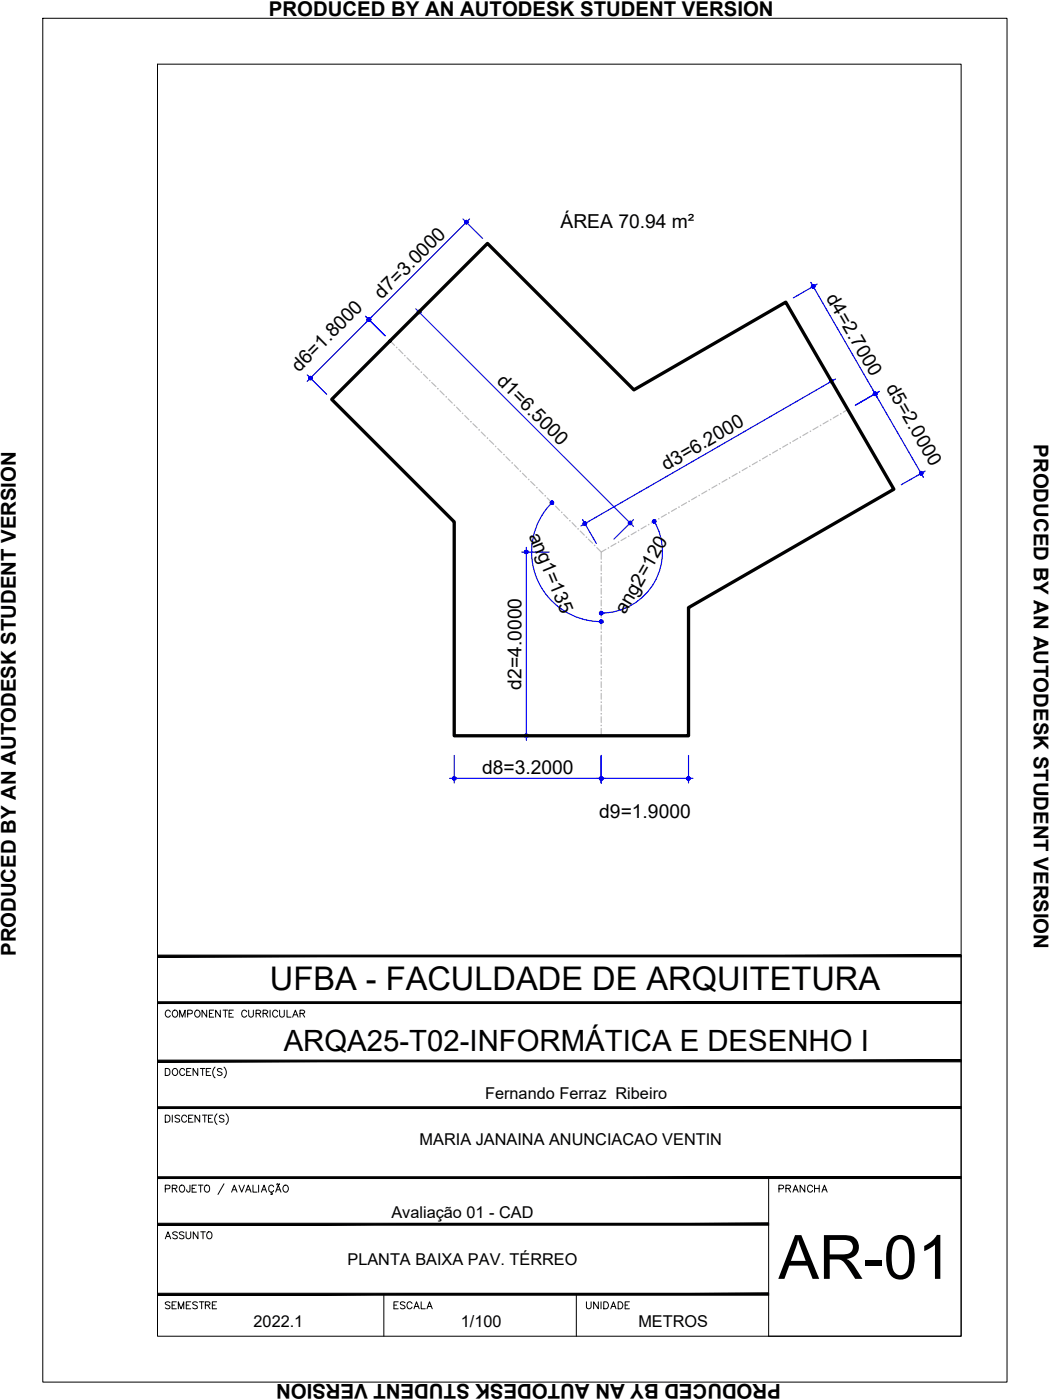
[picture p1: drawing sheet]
<svg xmlns="http://www.w3.org/2000/svg" width="229mm" height="305mm" viewBox="0 0 229 305" stroke-linecap="round" stroke-linejoin="round" font-family="sans-serif">
<!-- layer: ARQ_EIXO CINZA 04 -->
<g fill="none" stroke="#bababa" stroke-width=".25">
<path d="M84.9 74.2l1 1M86.8 76.1l.9 .9M88.6 77.9l.9 .9M90.4 79.7l.9 .9M92.2 81.5l.9 .9M94 83.3l.9 .9M95.8 85.1l.9 .9M97.6 86.9l.9 .9M99.4 88.6l.9 1M101.2 90.5l.9 .9M103 92.2l.9 .9M104.8 94.1l.9 .9"/>
<path d="M106.6 95.8l.9 .9M108.4 97.7l.9 .9M110.2 99.4l.8 .9M167.1 99.3l-1.1 .6M169.3 98l-1.1 .6M171.5 96.7l-1.1 .7M173.7 95.5l-1.1 .6M175.9 94.2l-1.1 .6M178.1 92.9l-1.1 .7M180.3 91.7l-1.1 .6M182.5 90.4l-1.1 .6M184.6 89.2l-1 .5"/>
<path d="M112 101.2l.9 1M113.7 103l.9 .9M115.5 104.8l1 .9M117.3 106.6l.9 .9M119.1 108.4l.9 .9M120.9 110.2l.9 .9M122.7 112l.9 .9M124.5 113.8l.9 .9M126.3 115.6l.9 .9M128.1 117.4l.9 .9M129.9 119.2l1 1M131.9 119.6l-1 .6v1.6"/>
<path d="M134.1 118.3l-1.1 .7M136.3 117.1l-1.1 .6M138.5 115.8l-1.1 .6M140.7 114.5l-1.1 .6M142.9 113.2l-1.1 .7M145.1 112l-1.1 .6M147.3 110.7l-1.1 .6M149.5 109.4l-1.1 .7M151.7 108.2l-1.1 .6M153.9 106.9l-1.1 .6M156.1 105.6l-1.1 .7M158.3 104.4l-1.1 .6"/>
<path d="M160.5 103.1l-1.1 .6M162.7 101.8l-1.1 .6M164.9 100.5l-1.1 .7M130.9 123v1.3M130.9 125.6v1.2M130.9 128.1v1.3M130.9 130.6v1.3M130.9 133.2v1.3M130.9 135.7v1.3M130.9 138.3v1.2M130.9 140.8v1.3M130.9 143.3v1.3"/>
<path d="M130.9 145.9v1.3M130.9 148.4v1.3M130.9 151v1.2M130.9 153.5v1.3M130.9 156v1.3M130.9 158.6v1.6"/>
</g>
<g fill="#bababa" stroke="#bababa" stroke-width=".22">
<path d="M141.2 114.2h.1z"/>
<path d="M149.9 109.1h.2z"/>
<path d="M152.1 107.9h.2z"/>
<path d="M154.3 106.6h.2z"/>
<path d="M161 102.7v.2z"/>
<path d="M165.4 100.2h.1z"/>
<path d="M167.6 99h.1z"/>
<path d="M169.8 97.7h.1z"/>
<path d="M172 96.4v.1z"/>
<path d="M176.4 93.8v.2z"/>
<path d="M178.6 92.6h.1z"/>
<path d="M183 90.1h.1z"/>
<path d="M124 113.4h.2z"/>
<path d="M122.2 111.5h.2z"/>
<path d="M116.8 106.2h.2z"/>
<path d="M115 104.4h.2z"/>
<path d="M102.4 91.8h.2z"/>
<path d="M100.6 90h.2z"/>
<path d="M98.8 88.2h.2z"/>
<path d="M95.2 84.6h.2z"/>
<path d="M93.5 82.8h.1z"/>
<path d="M88.1 77.4h.1z"/>
<path d="M86.3 75.6h.1z"/>
<circle cx="130.9" cy="157.9" r=".07"/>
<circle cx="130.9" cy="155.4" r=".07"/>
<circle cx="130.9" cy="152.9" r=".07"/>
<circle cx="130.9" cy="150.3" r=".07"/>
<circle cx="130.9" cy="147.8" r=".07"/>
<circle cx="130.9" cy="145.2" r=".07"/>
<circle cx="130.9" cy="142.7" r=".07"/>
<circle cx="130.9" cy="140.2" r=".07"/>
<circle cx="130.9" cy="137.6" r=".07"/>
<circle cx="130.9" cy="135.1" r=".07"/>
<circle cx="130.9" cy="132.5" r=".07"/>
<circle cx="130.9" cy="130" r=".07"/>
<circle cx="130.9" cy="127.5" r=".07"/>
<circle cx="130.9" cy="124.9" r=".07"/>
<circle cx="130.9" cy="122.4" r=".07"/>
<circle cx="132.5" cy="119.3" r=".07"/>
<circle cx="134.7" cy="118" r=".07"/>
<circle cx="136.9" cy="116.7" r=".07"/>
<circle cx="139" cy="115.5" r=".07"/>
<circle cx="143.4" cy="112.9" r=".07"/>
<circle cx="145.6" cy="111.7" r=".07"/>
<circle cx="147.8" cy="110.4" r=".07"/>
<circle cx="156.6" cy="105.3" r=".07"/>
<circle cx="158.8" cy="104" r=".07"/>
<circle cx="163.2" cy="101.5" r=".07"/>
<circle cx="174.3" cy="95.2" r=".07"/>
<circle cx="180.9" cy="91.3" r=".07"/>
<circle cx="129.5" cy="118.7" r=".07"/>
<circle cx="127.7" cy="117" r=".07"/>
<circle cx="125.9" cy="115.1" r=".07"/>
<circle cx="120.5" cy="109.8" r=".07"/>
<circle cx="118.7" cy="107.9" r=".07"/>
<circle cx="113.3" cy="102.6" r=".07"/>
<circle cx="111.5" cy="100.8" r=".07"/>
<circle cx="109.7" cy="99" r=".07"/>
<circle cx="107.9" cy="97.2" r=".07"/>
<circle cx="106.1" cy="95.4" r=".07"/>
<circle cx="104.3" cy="93.6" r=".07"/>
<circle cx="97.2" cy="86.4" r=".07"/>
<circle cx="91.7" cy="81" r=".07"/>
<circle cx="90" cy="79.2" r=".07"/>
</g>
<!-- layer: COTA AZUL -->
<g fill="none" stroke="#00f" stroke-width=".25">
<path d="M100.8 47.7l4.3 4.2M102.2 47.7l-22.6 22.6M79.6 68.9l4.3 4.2M81 68.9l-14.1 14.1M90.5 67.2l47.4 47.4M91.9 67.2l-4.2 4.3M176.5 61.5l14.6 25.1M177.9 61.8l-5.2 3.1M66.9 81.6l4.2 4.3M180.5 82.1l3 5.2M181.9 82.5l-55.5 32M190 84.9l11 19"/>
<path d="M191.4 85.2l-5.2 3M114.6 119.2v42M120.2 109.4a15.2 15.2 0 0 0-3.3 16.6 15.2 15.2 0 0 0 14 9.3M126.8 113.1l3 5.2M137.9 113.2l-4.3 4.2M142.4 113.5a13.3 13.3 0 0 1-11.5 20M201.4 102.6l-5.2 2.9M113.6 120.2h6M97.9 169.5h53M98.9 164.5v6M113.6 160.2h6M130.9 164.5v6"/>
<path d="M149.9 164.5v6"/>
</g>
<!-- layer: 0 -->
<g fill="#00f" stroke="#00f" stroke-width=".22">
<path d="M91 67.6l-.2 .2 .4 .1zM90.8 67.8l.4 .1-.4 .1zM90.8 68l.2 .2 .2-.3z"/>
<path d="M91.2 67.9l-.2 .3 .1 .1zM91.2 67.9l.1 .4h-.2zM91.2 67.9l.1 .4 .2-.1z"/>
<path d="M91.2 67.9l.3 .3 .1-.2zM91.2 67.9l.4-.1v.2zM91.2 67.9l.4-.1-.1-.2z"/>
<path d="M91.3 67.6l-.1 .3 .3-.3zM91.1 67.6h.2l-.1 .3zM91 67.6l.2 .3-.1-.3z"/>
<path d="M137.2 113.9l.3 .2v-.1zM137.2 113.9l.3-.1v.2zM137.2 113.9l.3-.1v-.2z"/>
<path d="M137.3 113.5l-.1 .4 .3-.3zM137.1 113.5h.2l-.1 .4zM136.9 113.6l.3 .3-.1-.4z"/>
<path d="M136.9 113.6l-.1 .2 .4 .1zM136.8 113.8l.4 .1-.4 .1zM136.8 114l.1 .1 .3-.2z"/>
<path d="M136.9 114.1l.2 .1 .1-.3zM137.2 113.9l.1 .3h-.2zM137.2 113.9l.1 .3 .2-.1z"/>
<path d="M114.4 119.8l.2 .4v-.4zM114.4 119.8l.2 .4-.3-.2zM114.3 120l-.1 .2h.4z"/>
<path d="M114.2 120.2l.1 .2 .3-.2zM114.3 120.4l.3-.2-.2 .3zM114.6 120.2l-.2 .3 .2 .1z"/>
<path d="M114.6 120.2v.4l.2-.1zM114.6 120.2l.3 .2-.1 .1zM114.6 120.2l.3 .2 .1-.2z"/>
<path d="M114.6 120.2h.4l-.1-.2zM114.8 119.8l.1 .2-.3 .2zM114.6 119.8v.4l.2-.4z"/>
<path d="M114.6 160.2v.3h.2zM114.6 160.2l.3 .2-.1 .1zM114.6 160.2l.3 .2 .1-.2z"/>
<path d="M114.6 160.2h.4l-.1-.2zM114.8 159.9l.1 .1-.3 .2zM114.6 159.8v.4l.2-.3z"/>
<path d="M114.4 159.9l.2 .3v-.4zM114.4 159.9l.2 .3-.3-.2zM114.3 160l-.1 .2h.4z"/>
<path d="M114.2 160.2l.1 .2 .3-.2zM114.3 160.4l.3-.2-.2 .3zM114.6 160.2l-.2 .3h.2z"/>
<path d="M127 114.2l.1 .1 .2-.3zM127.3 114v.4l-.2-.1zM127.3 114v.4l.2-.1z"/>
<path d="M127.3 114l.2 .3 .1-.1zM127.3 114h.4l-.1 .2zM127.3 114h.4l-.1-.2z"/>
<path d="M127.5 113.7l-.2 .3 .3-.2zM127.3 113.6l.2 .1-.2 .3zM127.1 113.7l.2 .3v-.4z"/>
<path d="M127.1 113.7l-.1 .1 .3 .2zM127 113.8l.3 .2h-.3zM127 114v.2l.3-.2z"/>
<path d="M181.2 82.7l-.2 .3 .4-.2zM181 82.6l.2 .1-.2 .3zM180.8 82.7l.2 .3v-.4z"/>
<path d="M180.7 82.8l.3 .2-.2-.3zM180.7 82.8l.3 .2h-.4zM180.6 83l.1 .2 .3-.2z"/>
<path d="M180.7 83.2l.1 .1 .2-.3zM181 83v.4l-.2-.1zM181 83v.4l.2-.1z"/>
<path d="M181 83l.2 .3 .2-.1zM181 83h.4v.2zM181 83h.4v-.2z"/>
<path d="M176.9 62l-.2 .1 .3 .3zM176.7 62.1l.3 .3h-.3zM176.7 62.4v.1l.3-.1z"/>
<path d="M176.7 62.5l.2 .2 .1-.3zM177 62.4v.3h-.1zM177 62.4v.3h.2z"/>
<path d="M177 62.4l.2 .3 .2-.2zM177 62.4h.4v.1zM177 62.4h.4v-.3z"/>
<path d="M177.2 62l-.2 .4 .4-.3zM177 62h.2l-.2 .4zM176.9 62l.1 .4v-.4z"/>
<path d="M190.5 85.7l.3 .4 .1-.2zM190.5 85.7h.4v.2zM190.5 85.7h.4v-.1z"/>
<path d="M190.8 85.4l-.3 .3 .4-.1zM190.5 85.3l.3 .1-.3 .3zM190.4 85.4l.1 .3v-.4z"/>
<path d="M190.4 85.4l-.2 .2 .3 .1zM190.2 85.6l.3 .1h-.3zM190.2 85.7v.2l.3-.2z"/>
<path d="M190.2 85.9l.2 .2 .1-.4zM190.5 85.7v.4h-.1zM190.5 85.7v.4h.3z"/>
<path d="M190.4 85.4l-.2 .2 .3 .1zM190.2 85.6l.3 .1h-.3zM190.2 85.7v.2l.3-.2z"/>
<path d="M190.2 85.9l.2 .2 .1-.4zM190.5 85.7v.4h-.1zM190.5 85.7v.4h.3z"/>
<path d="M190.5 85.7l.3 .4 .1-.2zM190.5 85.7h.4v.2zM190.5 85.7h.4v-.1z"/>
<path d="M190.8 85.4l-.3 .3 .4-.1zM190.5 85.3l.3 .1-.3 .3zM190.4 85.4l.1 .3v-.4z"/>
<path d="M200.5 103l.2 .4 .2-.1zM200.5 103h.4v.3zM200.5 103h.4v-.1z"/>
<path d="M200.7 102.7l-.2 .3 .4-.1zM200.5 102.7h.2l-.2 .3zM200.4 102.7l.1 .3v-.3z"/>
<path d="M200.2 102.9l.3 .1-.1-.3zM200.2 102.9l.3 .1h-.3zM200.2 103v.3l.3-.3z"/>
<path d="M200.2 103.3l.2 .1 .1-.4zM200.5 103v.4h-.1zM200.5 103v.4h.2z"/>
<path d="M80.4 69.2l-.1 .4 .3-.3zM80.2 69.2h.2l-.1 .4zM80.1 69.3l.2 .3-.1-.4z"/>
<path d="M80.1 69.3l-.2 .2 .4 .1zM79.9 69.5l.4 .1-.4 .1zM79.9 69.7l.2 .2 .2-.3z"/>
<path d="M80.1 69.9h.1l.1-.3zM80.3 69.6l.1 .3h-.2zM80.3 69.6l.1 .3h.2z"/>
<path d="M80.3 69.6l.3 .3 .1-.2zM80.3 69.6l.4-.1v.2zM80.3 69.6l.4-.1-.1-.2z"/>
<path d="M67.6 82.3l-.3 .3 .2 .1zM67.6 82.3l.1 .4h-.2zM67.6 82.3l.1 .4 .2-.1z"/>
<path d="M67.6 82.3l.3 .3v-.2zM67.6 82.3l.3-.1v.2zM67.6 82.3l.3-.1v-.2z"/>
<path d="M67.7 82l-.1 .3 .3-.3zM67.5 82h.2l-.1 .3zM67.3 82l.3 .3-.1-.3z"/>
<path d="M67.3 82l-.1 .2 .4 .1zM67.2 82.2l.4 .1-.4 .1zM67.2 82.4l.1 .2 .3-.3z"/>
<path d="M80.1 69.9h.1l.1-.3zM80.3 69.6l.1 .3h-.2zM80.3 69.6l.1 .3h.2z"/>
<path d="M80.3 69.6l.3 .3 .1-.2zM80.3 69.6l.4-.1v.2zM80.3 69.6l.4-.1-.1-.2z"/>
<path d="M80.4 69.2l-.1 .4 .3-.3zM80.2 69.2h.2l-.1 .4zM80.1 69.3l.2 .3-.1-.4z"/>
<path d="M80.1 69.3l-.2 .2 .4 .1zM79.9 69.5l.4 .1-.4 .1zM79.9 69.7l.2 .2 .2-.3z"/>
<path d="M101.6 48l-.1 .4 .3-.3zM101.4 48h.2l-.1 .4zM101.3 48.1l.2 .3-.1-.4z"/>
<path d="M101.3 48.1l-.1 .2 .3 .1zM101.2 48.3l.3 .1-.3 .1zM101.2 48.5l.1 .1 .2-.2z"/>
<path d="M101.3 48.6l.1 .1 .1-.3zM101.5 48.4l.1 .3h-.2zM101.5 48.4l.1 .3 .2-.1z"/>
<path d="M101.5 48.4l.3 .2 .1-.1zM101.5 48.4l.4-.1v.2zM101.8 48.1l-.3 .3 .4-.1z"/>
<path d="M130.9 169.5h.4l-.1-.2zM131.1 169.2l.1 .1-.3 .2zM130.9 169.1v.4l.2-.3z"/>
<path d="M130.7 169.2l.2 .3v-.4zM130.6 169.3l.1-.1 .2 .3zM130.6 169.3l-.1 .2h.4z"/>
<path d="M130.5 169.5l.1 .2 .3-.2zM130.6 169.7l.3-.2-.2 .3zM130.9 169.5l-.2 .3h.2z"/>
<path d="M130.9 169.5v.3h.2zM130.9 169.5l.3 .2-.1 .1zM130.9 169.5l.3 .2 .1-.2z"/>
<path d="M98.5 169.5l.1 .2 .3-.2zM98.6 169.7l.3-.2-.2 .3zM98.9 169.5l-.2 .3h.2z"/>
<path d="M98.9 169.5v.3h.2zM98.9 169.5l.3 .2-.1 .1zM98.9 169.5l.3 .2 .1-.2z"/>
<path d="M98.9 169.5h.4l-.1-.2zM99.1 169.2l.1 .1-.3 .2zM98.9 169.1v.4l.2-.3z"/>
<path d="M98.7 169.2l.2 .3v-.4zM98.6 169.3l.1-.1 .2 .3zM98.6 169.3l-.1 .2h.4z"/>
<path d="M149.9 169.5h.4l-.1-.2zM150.1 169.2l.1 .1-.3 .2zM149.9 169.1v.4l.2-.3z"/>
<path d="M149.7 169.2l.2 .3v-.4zM149.7 169.2l.2 .3-.3-.2zM149.6 169.3l-.1 .2h.4z"/>
<path d="M149.5 169.5l.1 .2 .3-.2zM149.6 169.7l.3-.2-.2 .3zM149.9 169.5l-.2 .3h.2z"/>
<path d="M149.9 169.5v.3h.2zM149.9 169.5l.3 .2-.1 .1zM149.9 169.5l.3 .2 .1-.2z"/>
<path d="M130.5 169.5l.1 .2 .3-.2zM130.6 169.7l.3-.2-.2 .3zM130.9 169.5l-.2 .3h.2z"/>
<path d="M130.9 169.5v.3h.2zM130.9 169.5l.3 .2-.1 .1zM130.9 169.5l.3 .2 .1-.2z"/>
<path d="M130.9 169.5h.4l-.1-.2zM131.1 169.2l.1 .1-.3 .2zM130.9 169.1v.4l.2-.3z"/>
<path d="M130.7 169.2l.2 .3v-.4zM130.6 169.3l.1-.1 .2 .3zM130.6 169.3l-.1 .2h.4z"/>
<path d="M120.3 109.1l-.1 .4 .2-.3zM120.1 109.1h.2l-.1 .4zM119.9 109.2l.3 .3-.1-.4z"/>
<path d="M119.9 109.2l-.1 .1 .4 .2zM119.8 109.3l.4 .2-.4 .1zM119.8 109.6l.1 .1 .3-.2z"/>
<path d="M120.2 109.5l-.3 .2 .2 .1zM120.2 109.5l.1 .3h-.2zM120.2 109.5l.1 .3 .1-.1z"/>
<path d="M120.2 109.5l.2 .2 .1-.1zM120.2 109.5l.3-.2v.3zM120.4 109.2l-.2 .3 .3-.2z"/>
<path d="M130.9 135.3h.4l-.1-.2zM131.1 135l.1 .1-.3 .2zM130.9 135v.3l.2-.3z"/>
<path d="M130.7 135l.2 .3v-.3zM130.6 135.1l.1-.1 .2 .3zM130.6 135.1l-.1 .2h.4z"/>
<path d="M130.5 135.3l.1 .2 .3-.2zM130.6 135.5l.3-.2-.2 .3zM130.9 135.3l-.2 .3 .2 .1z"/>
<path d="M130.9 135.3v.4l.2-.1zM130.9 135.3l.3 .2-.1 .1zM130.9 135.3l.3 .2 .1-.2z"/>
<path d="M130.5 133.5l.1 .1 .3-.1zM130.6 133.6l.3-.1-.2 .3zM130.9 133.5l-.2 .3 .2 .1z"/>
<path d="M130.9 133.5v.4l.2-.1zM130.9 133.5l.3 .1-.1 .2zM130.9 133.5l.3 .1 .1-.1z"/>
<path d="M130.9 133.5h.4l-.1-.2zM131.1 133.1l.1 .2-.3 .2zM130.9 133.1v.4l.2-.4z"/>
<path d="M130.7 133.1l.2 .4v-.4zM130.7 133.1l.2 .4-.3-.2zM130.6 133.3l-.1 .2h.4z"/>
<path d="M142.2 113.2l-.1 .1 .3 .2zM142.1 113.3l.3 .2h-.4zM142 113.5l.1 .2 .3-.2z"/>
<path d="M142.1 113.7l.1 .1 .2-.3zM142.4 113.5v.4l-.2-.1zM142.4 113.5v.4l.2-.1z"/>
<path d="M142.4 113.5l.2 .3 .1-.1zM142.4 113.5h.4l-.1 .2zM142.4 113.5h.4l-.1-.2z"/>
<path d="M142.6 113.2l-.2 .3 .3-.2zM142.4 113.2h.2l-.2 .3zM142.2 113.2l.2 .3v-.3z"/>
</g>
<path d="M106.1 53l31.9 31.9 33.1-19.1 23.5 40.7-44.7 25.8v27.9h-51v-46.6l-26.7-26.6z" fill="none" stroke="#000" stroke-width=".72"/>
<!-- layer: MRG_EXTERNA -->
<path d="M9.3 4h209.9v296.9h-209.9z" fill="none" stroke="#000" stroke-width=".22"/>
<!-- layer: MRG_INTERNA -->
<path d="M34.3 14h175v276.9h-175z" fill="none" stroke="#000" stroke-width=".22"/>
<!-- layer: SIMB_01 -->
<g fill="#000" stroke="#000" stroke-width=".22">
<path d="M34.3 218.1v.4l175-.4zM34.3 218.5l175-.4v.4z"/>
<path d="M34.3 207.9v.4l175-.4zM34.3 208.3l175-.4v.4z"/>
<path d="M34.3 230.8v.4l175-.4zM34.3 231.2l175-.4v.4z"/>
<path d="M34.3 256.2v.4l175-.4zM34.3 256.6l175-.4v.4z"/>
<path d="M34.3 241v.3l175-.3zM34.3 241.3l175-.3v.3z"/>
<path d="M34.3 266.3v.4l133-.4zM34.3 266.7l133-.4v.4z"/>
<path d="M34.3 282h133v-.4zM34.3 281.6h133l-133 .4z"/>
</g>
<g fill="none" stroke="#000" stroke-width=".22">
<path d="M45 219.9v1.5l-1-1.5v1.5M46.5 219.9h-.9v1.5h.9M48 219.9v1.5l-1.1-1.5v1.5M48.6 219.9h1M49.1 219.9v1.5M50.8 219.9h-.9v1.5h.9M54.1 219.9v1.1l.5 .4h.3l.3-.4v-1.1M58.8 219.9v1.5M60.9 219.9v1.1l.4 .4 .5-.2 .1-1.3M62.5 219.9v1.5h.9M209.3 208.1v82.8h-42v-34.5M36 232.6h.5a.82 .82 0 0 1 .5 .8 .82 .82 0 0 1-.5 .7h-.5z"/>
<path d="M37.1 220.3a.56 .56 0 0 0-.7-.4 .56 .56 0 0 0-.4 .6 .63 .63 0 0 0 .2 .8 .63 .63 0 0 0 .9-.2M37.7 220.1a.72 .72 0 0 1 1 .2 .72 .72 0 0 1-.3 1.1 .72 .72 0 0 1-.9-.4 .72 .72 0 0 1 .2-.9zM37.7 232.8a.72 .72 0 0 1 1 .2 .72 .72 0 0 1-.3 1.1 .72 .72 0 0 1-.9-.4 .72 .72 0 0 1 .2-.9zM39.1 221.4v-1.5l.6 1.5 .6-1.5v1.5M40.2 233a.56 .56 0 0 0-.6-.4 .56 .56 0 0 0-.5 .6 .63 .63 0 0 0 .3 .8 .63 .63 0 0 0 .8-.2M40.6 233.3h.6M40.9 220.7l.9-.1v-.5l-.3-.2h-.6v1.5M41.6 232.6h-1v1.5h1M42.7 220a.71 .71 0 0 1 .9 .7 .71 .71 0 0 1-.9 .7l-.3-.5v-.4zM43.1 232.6v1.5l-1.1-1.5v1.5M43.6 232.6h1M44.1 232.6v1.5"/>
<path d="M44.9 233.3h.6M45.6 220.6h.5M45.9 232.6h-1v1.5h1M46.8 232.3a1.57 1.57 0 0 0 0 2.4M48.3 232.8l-.3-.2-.7 .2 .2 .4 .5 .2 .3 .3v.2l-.3 .2-.7-.2M48.8 232.3a1.57 1.57 0 0 1 0 2.4M49.9 220.6h.5M53.7 220.3a.56 .56 0 0 0-.6-.4 .56 .56 0 0 0-.5 .6 .63 .63 0 0 0 .3 .8 .63 .63 0 0 0 .8-.2M55.8 220.6h.8l.2-.4-.4-.3h-.6v1.5M56.3 220.6l.5 .8M57.3 220.6h.8l.2-.4-.4-.3h-.6v1.5M57.8 220.6l.5 .8"/>
<path d="M60.5 220.3a.56 .56 0 0 0-.7-.4 .56 .56 0 0 0-.4 .6 .63 .63 0 0 0 .2 .8 .63 .63 0 0 0 .9-.2M63.7 221.4l.6-1.5 .6 1.5M63.9 220.9h.7M65.3 220.6h.9l.1-.4-.3-.3h-.7v1.5M65.8 220.6l.5 .8M36 242.8h.5a.82 .82 0 0 1 .5 .7 .82 .82 0 0 1-.5 .8h-.5zM36 258.8l.9-.1 .1-.6-1-.1v1.5M37.5 258.7l1-.1v-.5l-1-.1v1.5M37.5 242.8v1.5M38 258.7l.5 .8M39.1 243l-.3-.2-.7 .2 .2 .4 .7 .3 .1 .2v.2l-.3 .2-.7-.2M39.2 258.2a.72 .72 0 0 1 1 .2 .72 .72 0 0 1-.3 1.1 .72 .72 0 0 1-.9-.4 .72 .72 0 0 1 .2-.9z"/>
<path d="M40.6 243.2a.56 .56 0 0 0-.6-.4 .56 .56 0 0 0-.5 .6 .63 .63 0 0 0 .3 .8 .63 .63 0 0 0 .8-.2M41.1 243.5h.6M41.4 258l-.1 1.4-.4 .1-.2-.1-.1-.4M41.8 258.7h.6M42 242.8h-.9v1.5h.9M42.8 258h-1v1.5h1M43.2 258h1M43.5 242.8v1.5l-1-1.5v1.5M43.7 258v1.5M44.1 242.8h1M44.6 242.8v1.5M44.6 258.2a.63 .63 0 0 1 .8-.1 .63 .63 0 0 1 .2 .9 .57 .57 0 0 1-.5 .6 .57 .57 0 0 1-.6-.6z"/>
<path d="M45.4 243.5h.5M46.3 242.8h-.9v1.5h.9M47.2 242.5a1.57 1.57 0 0 0 0 2.3M48.8 243l-.4-.2-.6 .2 .1 .4 .7 .3 .2 .2v.2l-.4 .2-.6-.2M48.8 257.7l-1.3 2.4M49.2 242.5a1.57 1.57 0 0 1 0 2.3M50.4 259.5l.6-1.5 .6 1.5M50.7 259h.7M52 258l.6 1.5 .6-1.5M53.5 259.5l.6-1.5 .6 1.5M53.7 259h.7M55.1 258v1.5h.9"/>
<path d="M56.3 258v1.5M56.9 259.5l.6-1.5 .5 1.5M57.1 259h.7M59.1 259.5v.3l.2 .2h-.4M59.6 258.4a.6 .6 0 0 0-.9-.3 .6 .6 0 0 0-.2 .9 .54 .54 0 0 0 .4 .5 .54 .54 0 0 0 .7-.3M60 259.5l.6-1.5 .6 1.5M60.2 259h.8M60.3 257.8l-.1 .1M60.3 257.8h.2M60.5 257.8l.1 .1M60.6 257.9h.2M60.9 257.7l-.1 .2"/>
<path d="M61.8 258.2a.72 .72 0 0 1 1 .2 .72 .72 0 0 1-.3 1.1 .72 .72 0 0 1-.9-.4 .72 .72 0 0 1 .2-.9zM83.6 281.8v9.1M125.5 281.8v9.1"/>
</g>
<text font-size="13.3" x="169.5" y="278.4">AR-01</text>
<text font-size="7.1" x="58.8" y="215.6">UFBA - FACULDADE DE ARQUITETURA</text>
<text font-size="6.4" x="61.8" y="228.9">ARQA25-T02-INFORMÁTICA E DESENHO I</text>
<g font-size="4.4">
<text x="58.5" y="3.6">PRODUCED BY AN AUTODESK STUDENT VERSION</text>
<text x="225.1" y="96.7" transform="rotate(90 225.1 96.7)">PRODUCED BY AN AUTODESK STUDENT VERSION</text>
<text x="3.5" y="208.2" transform="rotate(-90 3.5 208.2)">PRODUCED BY AN AUTODESK STUDENT VERSION</text>
<text x="168.3" y="260.7">PRANCHA</text>
<text x="34.9" y="270.9">ASSUNTO</text>
<text x="34.9" y="286.1">SEMESTRE</text>
<text x="84.7" y="286.1">ESCALA</text>
<text x="126.3" y="286.1">UNIDADE</text>
<text x="170" y="301.3" transform="rotate(-180 170 301.3)">PRODUCED BY AN AUTODESK STUDENT VERSION</text>
</g>
<g font-size="4.2">
<text x="122" y="49.7">ÁREA 70.94 m²</text>
<text x="83.1" y="65.3" transform="rotate(-45 83.1 65.3)">d7=3.0000</text>
<text x="179.7" y="64.9" transform="rotate(60 179.7 64.9)">d4=2.7000</text>
<text x="65.1" y="81.2" transform="rotate(-45 65.1 81.2)">d6=1.8000</text>
<text x="107.9" y="83.1" transform="rotate(45 107.9 83.1)">d1=6.5000</text>
<text x="192.8" y="84.5" transform="rotate(60 192.8 84.5)">d5=2.0000</text>
<text x="145" y="102.5" transform="rotate(-30 145 102.5)">d3=6.2000</text>
<text x="115.1" y="116.6" transform="rotate(67 115.1 116.6)">ang1=135</text>
<text x="136.1" y="134" transform="rotate(-60 136.1 134)">ang2=120</text>
<text x="113.5" y="150.1" transform="rotate(-90 113.5 150.1)">d2=4.0000</text>
<text x="104.9" y="168.4">d8=3.2000</text>
<text x="130.5" y="178.1">d9=1.9000</text>
</g>
<g font-size="3.5">
<text x="105.6" y="239.3">Fernando Ferraz Ribeiro</text>
<text x="91.4" y="249.3">MARIA JANAINA ANUNCIACAO VENTIN</text>
<text x="85.2" y="265.2">Avaliação 01 - CAD</text>
<text x="75.6" y="275.4">PLANTA BAIXA PAV. TÉRREO</text>
<text x="55.2" y="289">2022.1</text>
<text x="100.3" y="289">1/100</text>
<text x="139" y="289">METROS</text>
</g>
</svg>
